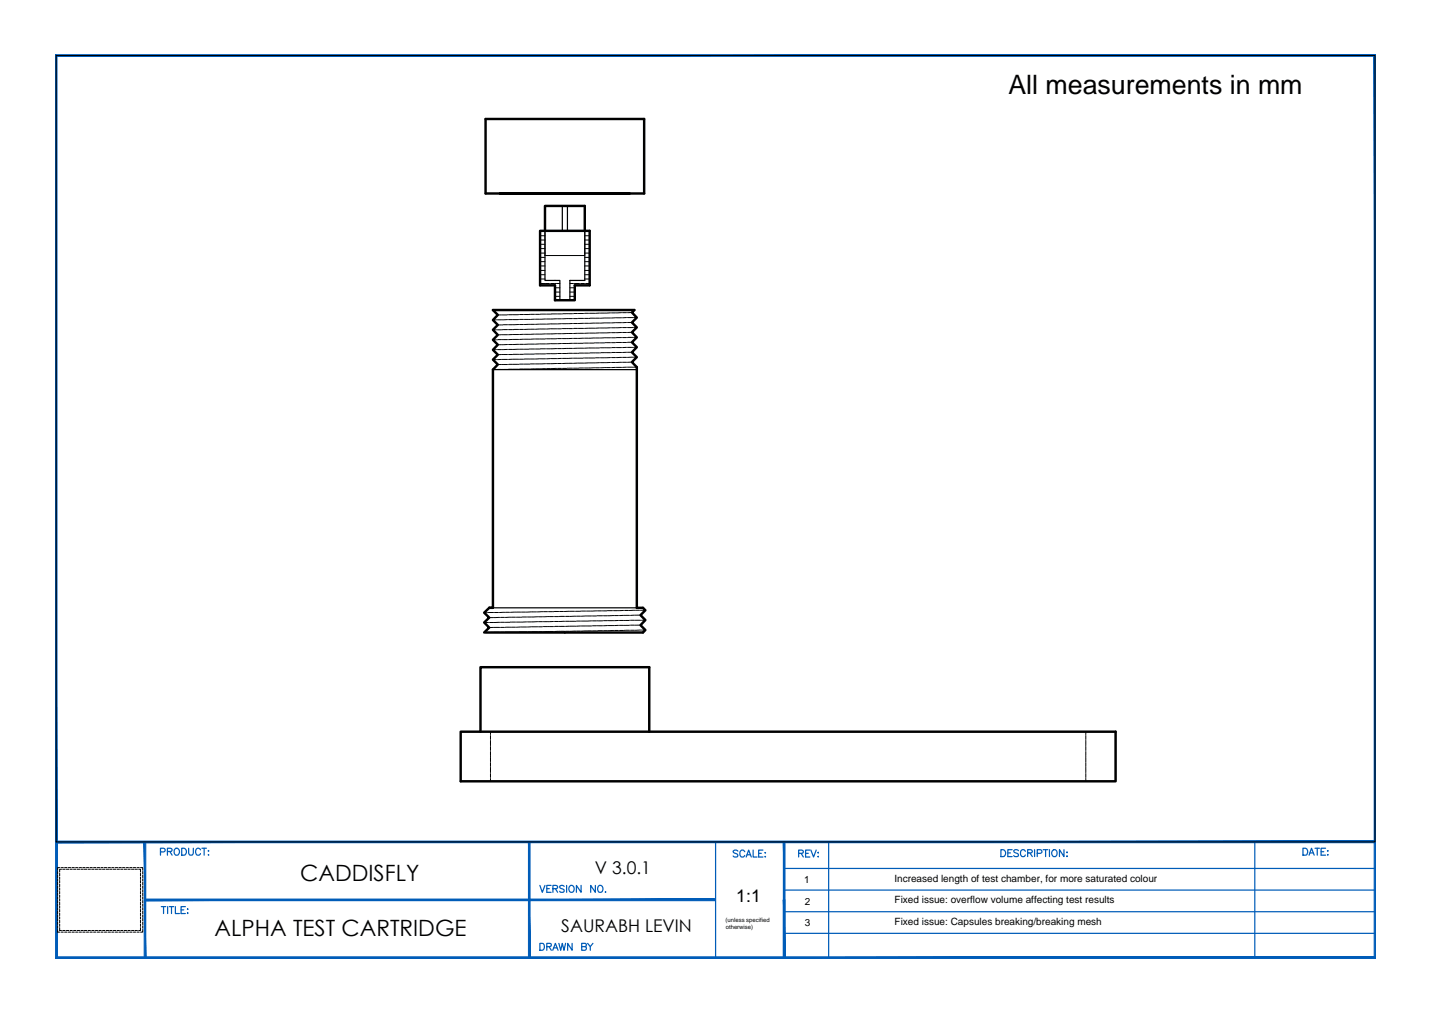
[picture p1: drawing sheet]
<svg xmlns="http://www.w3.org/2000/svg" width="297mm" height="210mm" viewBox="0 0 297 210" stroke-linecap="round" stroke-linejoin="round" font-family="sans-serif">
<!-- layer: axis lines -->
<g fill="none" stroke="#000" stroke-width=".21">
<path d="M112 58.8h.8M112 57.9h1M112 57h1M112 56.1h1M112 55.2h1M112 54.3h1M112 53.4h1M112 52.5h1M112 51.6h1M112 50.7h1M112 49.8h1M112 48.9h1"/>
<path d="M112 48h1M112.9 58.8h.1M113.1 58.8h.8M114 58.8h.1M114.3 58.8h.7M115.1 59.7h1M115.2 58.8h.1M115.4 58.8h.7M118.2 59.7h1M118.2 58.8h.7M119.1 58.8h.1M119.3 58.8h.8"/>
<path d="M120.2 58.8h.1M120.5 58.8h.7M121.3 58.8h.1M121.3 57.9h1M121.3 57h1M121.3 56.1h1M121.3 55.2h1M121.3 54.3h1M121.3 53.4h1M121.3 52.5h1M121.3 51.6h1M121.3 50.7h1"/>
<path d="M121.3 49.8h1M121.3 48.9h1M121.3 48h1M121.6 58.8h.7M102.2 74.6h.7M102.2 70.5h.7M102.2 68.4h.7M102.9 76.6l-.7 .1M102.9 72.5l-.7 .1M102.9 66.3l-.7 .1M103.1 76.6h.1M103.1 74.6h.1"/>
<path d="M103.1 72.5h.1M103.1 70.5h.1M103.1 68.4h.1M103.1 66.3h.1M103.3 75.6h.7M103.3 71.5h.7M103.3 67.4h.7M103.3 65.3h.7M103.3 76.6h.7M103.3 72.5h.7M103.3 70.4h.7M103.3 68.4h.7"/>
<path d="M103.3 66.3h.7M104 74.5l-.7 .1M104 73.5l-.7 .1M104 69.4l-.7 .1M104.2 76.6h.1M104.2 75.6h.1M104.2 74.5h.1M104.2 73.5h.1M104.2 72.5h.1M104.2 71.5h.1M104.2 70.4h.1M104.2 69.4h.1"/>
<path d="M104.2 67.4h.1M104.2 66.3h.1M104.2 65.3h.1M104.3 68.4h-.1M104.4 76.6h.8M104.4 75.6h.8M104.4 74.5h.8M104.4 73.5h.8M104.4 70.4h.8M104.4 69.4h.8M104.4 68.4h.8M104.4 67.4h.8"/>
<path d="M104.4 65.3h.8M105.2 72.5h-.8M105.2 71.5h-.8M105.2 66.3h-.8M105.3 75.6h.1M105.3 74.5h.1M105.3 73.5h.1M105.3 72.5h.1M105.3 71.5h.1M105.3 70.4h.1M105.3 69.4h.1M105.3 68.4h.1"/>
<path d="M105.3 67.4h.1M105.3 66.3h.1M105.3 65.3h.1M105.4 76.6h-.1M105.6 76.6h.7M105.6 75.6h.7M105.6 73.5h.7M105.6 72.5h.7M105.6 71.5h.7M105.6 68.4h.7M105.6 67.4h.7M105.6 66.3h.7"/>
<path d="M105.6 65.3h.7M106.3 74.5h-.7M106.3 70.4h-.7M106.3 69.4h-.7M106.4 76.6h.2M106.4 75.6h.2M106.4 74.5h.2M106.4 73.5h.2M106.4 72.5h.2M106.4 71.5h.2M106.4 70.4h.2M106.4 69.4h.2"/>
<path d="M106.4 68.4h.2M106.4 67.4h.2M106.4 66.3h.2M106.4 65.3h.2M106.7 76.6h.7M106.7 75.6h.7M106.7 74.5h.7M106.7 73.5h.7M106.7 70.4h.7M106.7 69.4h.7M106.7 68.3h.7M106.7 66.3h.7"/>
<path d="M106.7 65.3h.7M107.4 72.4l-.7 .1M107.4 71.4l-.7 .1M107.4 67.3l-.7 .1M107.5 76.6h.2M107.5 75.6h.2M107.5 74.5h.2M107.5 73.5h.2M107.5 72.4h.2M107.5 71.4h.2M107.5 70.4h.2M107.5 69.4h.2"/>
<path d="M107.5 68.3h.2M107.5 67.3h.2M107.7 66.3h-.2M107.7 65.2l-.2 .1M107.8 76.5h.8M107.8 75.5h.8M107.8 74.5h.8M107.8 73.5h.8M107.8 72.4h.8M107.8 71.4h.8M107.8 68.3h.8M107.8 67.3h.8"/>
<path d="M107.8 66.3h.8M107.8 65.2h.8M108.6 70.4h-.8M108.6 69.3l-.8 .1M108.7 76.5h.1M108.7 75.5h.1M108.7 73.4h.1M108.7 72.4h.1M108.7 71.4h.1M108.7 70.4h.1M108.7 69.3h.1M108.7 68.3h.1"/>
<path d="M108.7 67.3h.1M108.7 66.3h.1M108.7 65.2h.1M108.8 74.5h-.1M108.9 76.5h.8M108.9 75.5h.8M108.9 74.5h.8M108.9 73.4h.8M108.9 72.4h.8M108.9 70.4h.8M108.9 69.3h.8M108.9 66.3h.8"/>
<path d="M108.9 65.2h.8M109.7 71.4h-.8M109.7 68.3h-.8M109.7 67.3h-.8M109.8 76.5h.1M109.8 75.5h.1M109.8 74.5h.1M109.8 73.4h.1M109.8 72.4h.1M109.8 71.4h.1M109.8 70.4h.1M109.8 69.3h.1"/>
<path d="M109.8 68.3h.1M109.8 67.3h.1M109.8 66.3h.1M109.9 65.2h-.1M110 75.5h.8M110 74.5h.8M110 73.4h.8M110 72.4h.8M110 71.4h.8M110 68.3h.8M110 67.3h.8M110 65.2h.8"/>
<path d="M110.8 76.5h-.8M110.8 70.3l-.8 .1M110.8 69.3h-.8M110.8 66.2l-.8 .1M110.9 76.5h.2M110.9 75.5h.2M110.9 74.5h.2M110.9 73.4h.2M110.9 72.4h.2M110.9 71.4h.2M110.9 70.3h.2M110.9 69.3h.2"/>
<path d="M110.9 68.3h.2M110.9 67.3h.2M110.9 66.2h.2M110.9 65.2h.2M111.2 76.5h.7M111.2 75.5h.7M111.2 73.4h.7M111.2 72.4h.7M111.2 70.3h.7M111.2 69.3h.7M111.2 66.2h.7M111.2 65.2h.7"/>
<path d="M111.9 74.4l-.7 .1M111.9 71.3l-.7 .1M111.9 68.2l-.7 .1M111.9 67.2l-.7 .1M112 76.5h.2M112 75.5h.2M112 74.4h.2M112 73.4h.2M112 71.3h.2M112 70.3h.2M112 69.3h.2M112 68.2h.2"/>
<path d="M112 67.2h.2M112 66.2h.2M112.2 72.3l-.2 .1M112.2 65.2h-.2M112.3 74.4h.7M112.3 73.4h.7M112.3 72.3h.7M112.3 71.3h.7M112.3 70.3h.7M112.3 68.2h.7M112.3 67.2h.7M112.3 65.2h.7"/>
<path d="M113 76.5h-.7M113 75.4l-.7 .1M113 69.3h-.7M113 66.2h-.7M113.2 76.5h.1M113.2 75.4h.1M113.2 74.4h.1M113.2 72.3h.1M113.2 71.3h.1M113.2 70.3h.1M113.2 69.3h.1M113.2 68.2h.1"/>
<path d="M113.2 67.2h.1M113.2 66.2h.1M113.2 65.2h.1M113.3 73.4h-.1M113.4 76.5h.8M113.4 75.4h.8M113.4 73.4h.8M113.4 72.3h.8M113.4 70.3h.8M113.4 69.3h.8M113.4 66.2h.8M113.4 65.2h.8"/>
<path d="M114.2 74.4h-.8M114.2 71.3h-.8M114.2 68.2h-.8M114.2 67.2h-.8M114.3 76.5h.1M114.3 75.4h.1M114.3 74.4h.1M114.3 73.4h.1M114.3 72.3h.1M114.3 71.3h.1M114.3 70.3h.1M114.3 69.3h.1"/>
<path d="M114.3 68.2h.1M114.3 67.2h.1M114.3 66.2h.1M114.4 65.1l-.1 .1M114.5 74.4h.8M114.5 73.4h.8M114.5 71.3h.8M114.5 70.3h.8M114.5 68.2h.8M114.5 67.2h.8M114.5 65.1h.8M115.1 61.5h1"/>
<path d="M115.1 60.6h1M115.3 76.4l-.8 .1M115.3 75.4h-.8M115.3 72.3h-.8M115.3 69.2l-.8 .1M115.3 66.1l-.8 .1M115.4 76.4h.1M115.4 75.4h.1M115.4 74.4h.1M115.4 72.3h.1M115.4 71.3h.1M115.4 69.2h.1"/>
<path d="M115.4 68.2h.1M115.4 67.2h.1M115.4 66.1h.1M115.4 65.1h.1M115.5 73.3l-.1 .1M115.5 70.2l-.1 .1M115.7 76.4h.7M115.7 75.4h.7M115.7 73.3h.7M115.7 72.3h.7M115.7 70.2h.7M115.7 69.2h.7"/>
<path d="M115.7 68.2h.7M115.7 66.1h.7M115.7 65.1h.7M116.4 74.3l-.7 .1M116.4 71.2l-.7 .1M116.4 67.1l-.7 .1M116.6 76.4h.1M116.6 75.4h.1M116.6 74.3h.1M116.6 73.3h.1M116.6 72.3h.1M116.6 71.2h.1"/>
<path d="M116.6 70.2h.1M116.6 69.2h.1M116.6 68.2h.1M116.6 67.1h.1M116.6 66.1h.1M116.6 65.1h.1M116.8 76.4h.7M116.8 74.3h.7M116.8 73.3h.7M116.8 71.2h.7M116.8 70.2h.7M116.8 68.2h.7"/>
<path d="M116.8 67.1h.7M116.8 65.1h.7M117.5 75.4h-.7M117.5 72.3h-.7M117.5 69.2h-.7M117.5 66.1h-.7M117.7 76.4h.1M117.7 75.4h.1M117.7 74.3h.1M117.7 72.3h.1M117.7 71.2h.1M117.7 70.2h.1"/>
<path d="M117.7 69.2h.1M117.7 68.2h.1M117.7 67.1h.1M117.7 66.1h.1M117.7 65.1h.1M117.8 73.3h-.1M117.9 76.4h.8M117.9 75.4h.8M117.9 73.3h.8M117.9 72.3h.8M117.9 69.2h.8M117.9 68.2h.8"/>
<path d="M117.9 66.1h.8M117.9 65.1h.8M118.2 61.5h1M118.2 60.6h1M118.7 74.3h-.8M118.7 71.2h-.8M118.7 70.2h-.8M118.7 67.1h-.8M118.8 76.4h.1M118.8 75.4h.1M118.8 74.3h.1M118.8 73.3h.1"/>
<path d="M118.8 72.3h.1M118.8 71.2h.1M118.8 70.2h.1M118.8 69.2h.1M118.8 68.2h.1M118.8 67.1h.1M118.8 66.1h.1M118.8 65.1h.1M119.1 76.4h.7M119.1 74.3h.7M119.1 73.3h.7M119.1 71.2h.7"/>
<path d="M119.1 70.2h.7M119.1 68.1h.7M119.1 67.1h.7M119.1 66.1h.7M119.1 65h.7M119.8 75.3l-.7 .1M119.8 72.2l-.7 .1M119.8 69.1l-.7 .1M119.9 76.4h.1M119.9 75.3h.1M119.9 74.3h.1M119.9 73.3h.1"/>
<path d="M119.9 72.2h.1M119.9 71.2h.1M119.9 70.2h.1M119.9 69.1h.1M119.9 68.1h.1M119.9 67.1h.1M119.9 66h.1M119.9 65h.1M120.2 76.3h.7M120.2 75.3h.7M120.2 74.3h.7M120.2 73.2h.7"/>
<path d="M120.2 72.2h.7M120.2 71.2h.7M120.2 69.1h.7M120.2 68.1h.7M120.2 66h.7M120.2 65h.7M120.9 70.1l-.7 .1M120.9 67.1h-.7M121 76.3h.2M121 75.3h.2M121 74.3h.2M121 73.2h.2"/>
<path d="M121 72.2h.2M121 71.2h.2M121 70.1h.2M121 69.1h.2M121 68.1h.2M121 67.1h.2M121 66h.2M121 65h.2M121.3 76.3h.8M121.3 74.3h.8M121.3 73.2h.8M121.3 71.2h.8"/>
<path d="M121.3 70.1h.8M121.3 67.1h.8M121.3 66h.8M121.3 65h.8M122.1 75.3h-.8M122.1 72.2h-.8M122.1 69.1h-.8M122.1 68.1h-.8M122.2 76.3h.1M122.2 75.3h.1M122.2 74.3h.1M122.2 73.2h.1"/>
<path d="M122.2 72.2h.1M122.2 71.2h.1M122.2 70.1h.1M122.2 69.1h.1M122.2 68.1h.1M122.2 67.1h.1M122.2 66h.1M122.2 65h.1M122.4 75.3h.8M122.4 74.3h.8M122.4 73.2h.8M122.4 72.2h.8"/>
<path d="M122.4 71.2h.8M122.4 69.1h.8M122.4 68.1h.8M122.4 66h.8M122.4 65h.8M123.2 76.3h-.8M123.2 70.1h-.8M123.2 67l-.8 .1M123.3 76.3h.1M123.3 75.3h.1M123.3 74.3h.1M123.3 73.2h.1"/>
<path d="M123.3 72.2h.1M123.3 71.1h.1M123.3 70.1h.1M123.3 69.1h.1M123.3 68.1h.1M123.3 67h.1M123.3 66h.1M123.3 65h.1M123.5 76.3h.8M123.5 74.2h.8M123.5 73.2h.8M123.5 72.2h.8"/>
<path d="M123.5 71.1h.8M123.5 70.1h.8M123.5 67h.8M123.5 66h.8M124.3 75.2l-.8 .1M124.3 69l-.8 .1M124.3 68l-.8 .1M124.3 64.9l-.8 .1M124.4 76.3h.2M124.4 75.2h.2M124.4 74.2h.2M124.4 73.2h.2"/>
<path d="M124.4 72.1h.2M124.4 71.1h.2M124.4 70.1h.2M124.4 69h.2M124.4 68h.2M124.4 67h.2M124.4 66h.2M124.4 64.9h.2M124.7 75.2h.7M124.7 74.2h.7M124.7 73.2h.7M124.7 72.1h.7"/>
<path d="M124.7 71.1h.7M124.7 69h.7M124.7 68h.7M124.7 64.9h.7M125.4 76.2l-.7 .1M125.4 70.1h-.7M125.4 67h-.7M125.4 66h-.7M125.5 76.2h.2M125.5 75.2h.2M125.5 74.2h.2M125.5 73.2h.2"/>
<path d="M125.5 72.1h.2M125.5 71.1h.2M125.5 70.1h.2M125.5 69h.2M125.5 68h.2M125.5 67h.2M125.5 66h.2M125.5 64.9h.2M125.8 76.2h.7M125.8 73.2h.7M125.8 72.1h.7M125.8 71.1h.7"/>
<path d="M125.8 70.1h.7M125.8 67h.7M125.8 66h.7M126.5 75.2h-.7M126.5 74.2h-.7M126.5 69h-.7M126.5 68h-.7M126.5 64.9h-.7M126.7 76.2h.1M126.7 75.2h.1M126.7 74.2h.1M126.7 73.2h.1"/>
<path d="M126.7 72.1h.1M126.7 71.1h.1M126.7 70.1h.1M126.7 69h.1M126.7 68h.1M126.7 67h.1M126.7 66h.1M126.7 64.9h.1M126.9 75.2h.7M126.9 74.2h.7M126.9 73.1h.7M126.9 72.1h.7"/>
<path d="M126.9 71.1h.7M126.9 70.1h.7M126.9 69h.7M126.9 68h.7M126.9 64.9h.7M127.6 76.2h-.7M127.6 66.9l-.7 .1M127.6 65.9l-.7 .1M127.8 76.2h.1M127.8 75.2h.1M127.8 74.2h.1M127.8 73.1h.1"/>
<path d="M127.8 72.1h.1M127.8 71h.1M127.8 69h.1M127.8 68h.1M127.8 66.9h.1M127.8 65.9h.1M127.8 64.9h.1M127.9 70l-.1 .1M128 76.2h.8M128 73.1h.8M128 72.1h.8M128 71h.8"/>
<path d="M128 70h.8M128 66.9h.8M128 65.9h.8M128.8 75.1l-.8 .1M128.8 74.1l-.8 .1M128.8 69h-.8M128.8 67.9l-.8 .1M128.8 64.9h-.8M128.9 76.2h.1M128.9 75.1h.1M128.9 74.1h.1M128.9 73.1h.1"/>
<path d="M128.9 72.1h.1M128.9 71h.1M128.9 70h.1M128.9 69h.1M128.9 67.9h.1M128.9 66.9h.1M128.9 65.9h.1M128.9 64.9h.1M129.2 75.1h.7M129.2 74.1h.7M129.2 71h.7M129.2 70h.7"/>
<path d="M129.2 69h.7M129.2 67.9h.7M129.2 64.9h.7M129.9 76.2h-.7M129.9 73.1h-.7M129.9 72.1h-.7M129.9 66.9h-.7M129.9 65.9h-.7M130.1 76.2h.1M130.1 75.1h.1M130.1 74.1h.1M130.1 73.1h.1"/>
<path d="M130.1 72.1h.1M130.1 70h.1M130.1 69h.1M130.1 67.9h.1M130.1 66.9h.1M130.1 65.9h.1M130.1 64.9h.1M130.1 71h.1M130.3 76.2h.7M130.3 73.1h.8M130.3 72.1h.7M130.3 71h.8"/>
<path d="M130.3 70h.7M130.3 67.9h.7M130.3 66.9h.8M130.3 65.9h.7M131 74.1h-.7M131.1 75.1h-.8M131.1 68.9l-.8 .1M131.1 64.8l-.8 .1M131.2 76.2h.1M131.2 74.1h.1M131.2 72.1h.1M131.2 70h.1"/>
<path d="M131.2 65.9h.1M131.3 67.9h-.1M131.4 76.2h.7M131.4 74.1h.7M131.4 70h.7M131.4 67.9h.7M131.4 65.9h.7M132.1 72l-.7 .1M100.4 131.2h.8M100.4 129.1h.8M100.5 127.1h.6M100.7 138.4h.5"/>
<path d="M101.2 127h.2M101.4 131.2h.1M101.4 129.1h.1M101.4 138.4h.1M101.5 128.1h.9M101.5 127h.7M101.6 129.1h.8M101.6 138.4h.8M102.4 131.1l-.8 .1M102.4 130.1l-.9 .1M102.4 127h.1M102.5 131.1h.1"/>
<path d="M102.5 130.1h.1M102.5 129.1h.1M102.5 128.1h.1M102.5 138.4h.1M102.6 127h.7M102.7 131.1h.8M102.7 130.1h.8M102.7 138.4h.8M103.5 129.1h-.8M103.5 128.1h-.8M103.5 127h.1M103.6 131.1h.1"/>
<path d="M103.6 130.1h.1M103.6 129.1h.1M103.6 128.1h.1M103.6 138.4h.1M103.9 131.1h.7M103.9 130.1h.7M103.9 129.1h.7M103.9 128.1h.7M103.9 138.4h.7M104.5 127h-.8M104.6 127h.1M104.7 129.1h.2"/>
<path d="M104.7 128.1h.2M104.7 138.4h.2M104.9 131.1h-.2M104.9 130.1h-.2M104.9 127h.7M105 131.1h.7M105 130.1h.7M105 129.1h.7M105 138.4h.7M105.7 128l-.7 .1M105.7 127h.1M105.8 131.1h.2"/>
<path d="M105.8 130.1h.2M105.8 129h.2M105.8 128h.2M105.8 138.4h.2M106.1 131.1h.8M106.1 130.1h.8M106.1 129h.8M106.1 128h.8M106.1 138.4h.8M106.7 127h-.7M106.9 127h.1M107 131.1h.1"/>
<path d="M107 130.1h.1M107 129h.1M107 128h.1M107 138.4h.1M107.1 127h.7M107.2 129h.8M107.2 128h.8M107.2 138.4h.8M108 131.1h-.8M108 130l-.8 .1M108 127h.1M108.1 131.1h.1"/>
<path d="M108.1 130h.1M108.1 129h.1M108.1 128h.1M108.1 138.4h.1M108.2 127h.8M108.3 131.1h.8M108.3 130h.8M108.3 128h.8M108.3 138.4h.8M109.1 129h-.8M109.1 127h.1M109.2 131.1h.2"/>
<path d="M109.2 130h.2M109.2 129h.2M109.2 128h.2M109.2 138.4h.2M109.5 131.1h.8M109.5 129h.8M109.5 128h.8M109.5 138.4h.8M110.1 126.9l-.7 .1M110.3 130h-.8M110.3 126.9h.1M110.4 131h.1"/>
<path d="M110.4 130h.1M110.4 129h.1M110.4 128h.1M110.4 138.4h.1M110.5 126.9h.7M110.6 131h.8M110.6 130h.8M110.6 138.4h.8M111.4 128.9l-.8 .1M111.4 127.9l-.8 .1M111.4 126.9h.1M111.5 131h.1"/>
<path d="M111.5 130h.1M111.5 128.9h.1M111.5 127.9h.1M111.5 138.4h.1M111.7 131h.8M111.7 130h.8M111.7 128.9h.8M111.7 127.9h.8M111.7 138.4h.8M112.4 126.9h-.8M112.5 126.9h.1M112.6 131h.1"/>
<path d="M112.6 130h.1M112.6 128.9h.1M112.6 127.9h.1M112.6 138.4h.1M112.7 126.9h.8M112.9 130h.7M112.9 128.9h.7M112.9 138.4h.7M113.6 131h-.7M113.6 127.9h-.7M113.6 126.9h.1M113.7 131h.1"/>
<path d="M113.7 130h.1M113.7 128.9h.1M113.7 127.9h.1M113.7 138.4h.1M113.8 126.9h.8M114 131h.7M114 130h.7M114 127.9h.7M114 138.4h.7M114.7 128.9h-.7M114.7 126.9h.2M114.9 131h.1"/>
<path d="M114.9 130h.1M114.9 128.9h.1M114.9 127.9h.1M114.9 138.4h.1M115 126.8h.7M115.1 129.9h.7M115.1 128.9h.7M115.1 127.9h.7M115.1 138.4h.7M115.8 130.9l-.7 .1M115.8 126.8h.2M116 130.9h.1"/>
<path d="M116 129.9h.1M116 128.9h.1M116 138.4h.1M116.1 127.8l-.1 .1M116.1 126.8h.8M116.2 130.9h.8M116.2 129.9h.8M116.2 127.8h.8M116.2 138.4h.8M117 128.9h-.8M117 126.8h.1M117.1 130.9h.1"/>
<path d="M117.1 129.9h.1M117.1 128.9h.1M117.1 127.8h.1M117.1 138.4h.1M117.4 130.9h.7M117.4 128.9h.7M117.4 127.8h.7M117.4 138.4h.7M118 126.8h-.8M118.1 129.9h-.7M118.1 126.8h.2M118.3 130.9h.1"/>
<path d="M118.3 129.9h.1M118.3 128.9h.1M118.3 127.8h.1M118.3 138.4h.1M118.3 126.8h.8M118.5 129.9h.7M118.5 128.9h.7M118.5 138.4h.7M119.2 130.9h-.7M119.2 127.8h-.7M119.2 126.8h.2M119.4 130.9h.1"/>
<path d="M119.4 129.9h.1M119.4 128.9h.1M119.4 127.8h.1M119.4 138.4h.1M119.5 126.8h.7M119.6 130.9h.8M119.6 128.8h.8M119.6 127.8h.8M119.6 138.4h.8M120.4 129.8l-.8 .1M120.5 130.9h.1M120.5 129.8h.1"/>
<path d="M120.5 128.8h.1M120.5 127.8h.1M120.5 126.7l-.1 .1M120.5 138.4h.1M120.6 126.7h.7M120.7 129.8h.8M120.7 128.8h.8M120.7 138.4h.8M121.5 130.9h-.8M121.5 127.8h-.8M121.5 126.7h.1M121.6 130.9h.1"/>
<path d="M121.6 129.8h.1M121.6 128.8h.1M121.6 127.8h.1M121.6 138.4h.1M121.7 126.7h.8M121.8 130.9h.8M121.8 129.8h.8M121.8 127.8h.8M121.8 138.4h.8M122.6 128.8h-.8M122.6 126.7h.1M122.7 130.9h.2"/>
<path d="M122.7 128.8h.2M122.7 127.8h.2M122.7 138.4h.2M122.9 129.8h-.2M123 130.9h.7M123 129.8h.7M123 128.8h.7M123 127.8h.7M123 138.4h.7M123.6 126.7h-.7M123.7 126.7h.1M123.8 130.9h.2"/>
<path d="M123.8 129.8h.2M123.8 128.8h.2M123.8 127.7h.2M123.8 138.4h.2M124 126.7h.7M124.1 130.8h.8M124.1 129.8h.8M124.1 128.8h.8M124.1 127.7h.8M124.1 138.4h.8M124.9 126.7h.1M125 130.8h.1"/>
<path d="M125 129.8h.1M125 127.7h.1M125 138.4h.1M125.1 128.7l-.1 .1M125.1 126.7h.8M125.2 130.8h.8M125.2 128.7h.8M125.2 127.7h.8M125.2 138.4h.8M126 129.8h-.8M126 126.7h.1M126.1 130.8h.2"/>
<path d="M126.1 129.8h.2M126.1 128.7h.2M126.1 127.7h.2M126.1 138.4h.2M126.2 126.7h.8M126.3 129.8h.8M126.3 128.7h.8M126.3 138.4h.8M127.1 130.8h-.8M127.1 127.7h-.8M127.1 126.7h.1M127.2 130.8h.2"/>
<path d="M127.2 129.8h.2M127.2 128.7h.2M127.2 127.7h.2M127.2 138.4h.2M127.4 126.7h.7M127.5 130.8h.7M127.5 127.7h.7M127.5 138.4h.7M128.2 129.7l-.7 .1M128.2 128.7h-.7M128.2 126.7h.2M128.4 130.8h.1"/>
<path d="M128.4 129.7h.1M128.4 128.7h.1M128.4 127.7h.1M128.4 138.4h.1M128.6 130.8h.7M128.6 129.7h.7M128.6 128.7h.7M128.6 138.4h.7M129.2 126.6l-.7 .1M129.3 127.6l-.7 .1M129.3 126.6h.2M129.5 129.7h.1"/>
<path d="M129.5 128.7h.1M129.5 127.6h.1M129.5 138.4h.1M129.6 130.7l-.1 .1M129.6 126.6h.8M129.7 130.7h.8M129.7 129.7h.8M129.7 128.7h.8M129.7 127.6h.8M129.7 138.4h.8M130.5 126.6h.1M130.6 130.7h.1"/>
<path d="M130.6 129.7h.1M130.6 128.7h.1M130.6 127.6h.1M130.6 138.4h.1M130.9 130.7h.7M130.9 129.7h.7M130.9 128.7h.7M130.9 138.4h.7M131.5 126.6h-.8M131.6 127.6h-.7M131.6 126.6h.1M131.7 130.7h.1"/>
<path d="M131.7 129.7h.1M131.7 128.7h.1M131.7 127.6h.1M131.7 138.4h.1M131.8 126.6h.8M132 129.7h.9M132 128.7h.7M132 127.6h.9M132 138.4h.7M132.7 130.7h-.7M132.7 126.6h.2M132.9 130.7h.1"/>
<path d="M132.9 128.7h.1M132.9 138.4h.1M133 126.6h.6M133.1 130.7h.8M133.1 138.4h.5M133.9 128.6l-.8 .1M101.7 151.8v.4M101.7 152.4v.1M101.7 152.6v.7M101.7 153.5v.1M101.7 153.7v.8M101.7 154.6v.1"/>
<path d="M101.7 154.9v.7M101.7 155.7v.1M101.7 156v.7M101.7 156.8v.2M101.7 157.1v.8M101.7 157.9v.2M101.7 158.2v.8M101.7 159.1v.1M101.7 159.3v.8M225.2 151.8v.4M225.2 152.4v.1M225.2 152.6v.7"/>
<path d="M225.2 153.5v.1M225.2 153.7v.8M225.2 154.6v.1M225.2 154.9v.7M225.2 155.7v.1M225.2 156v.7M225.2 156.8v.2M225.2 157.1v.8M225.2 157.9v.2M225.2 158.2v.8M225.2 159.1v.1M225.2 159.3v.8"/>
<path d="M101.7 160.2v.2M101.7 160.5v.7M101.7 161.3v.2M101.7 161.6v.5M225.2 160.2v.2M225.2 160.5v.7M225.2 161.3v.2M225.2 161.6v.5"/>
</g>
<!-- layer: outlines -->
<path d="M100.7 24.7h32.9v15.4h-32.9zM112 47.9h10.3v11.3h-3.1v3.1h-4.1v-3.1h-3.1zM113 47.9v-5.2h8.3v5.2M101.5 126.1h.7v-49.4l1.1-1.1-1.1-1 1.1-1-1.1-1 1.1-1.1-1.1-1 1.1-1-1.1-1.1 1.1-1-1.1-1 1.1-1.1-1.1-1h29.4l-.5 .5 1 1.1-1 1 1 1-1 1 1 1.1-1 1 1 1-1 1.1 1 1-1 1 1 1.1v49.9h1.3l.5 .5-1 1 1 1-1 1.1 1 1-.5 .5h-32.7M101.5 126.1l-1.1 1 1.1 1-1.1 1 1.1 1.1-1.1 1M101.5 126.1h.7M95.6 151.8h135.8v10.3h-135.8zM99.7 151.8v-13.4h35v13.4" fill="none" stroke="#000" stroke-width=".51"/>
<!-- layer: 0 -->
<path d="M116.6 42.7v5.2h-3.6v10.3h3.1v4.1M117.7 42.7v5.2h3.6v10.3h-3.1v4.1M102.2 76.7h29.9M102.2 126.1h29.9M117.2 131.2h.1" fill="none" stroke="#000" stroke-width=".25"/>
<!-- layer: section lines -->
<path d="M113 47.9v5.1h8.3v-5.1" fill="none" stroke="#000" stroke-width=".21"/>
<!-- layer: YS-TITLEBLOCK-BORDERS -->
<path d="M148.4 174.6v24M171.9 174.6v24M260.3 174.6v24M30.1 186.6h118.1M162.7 184.6h122.5M162.7 189.1h122.5M162.7 193.6h122.5M162.7 180.1h122.5" fill="none" stroke="#005cb8" stroke-width=".25"/>
<g fill="#005cb8" stroke="#005cb8" stroke-width=".21">
<path d="M11.7 174.5v.3l273.5-.3zM11.7 174.8l273.5-.3v.3z"/>
<path d="M30.1 186.5v.3l118.1-.3zM30.1 186.8l118.1-.3v.3z"/>
<path d="M162.5 174.6v24h.3zM162.5 174.6h.3v24z"/>
<path d="M285.4 11.3l-.4 .4 .4 187.1zM285 11.7l.4 187.1-.4-.3zM11.5 198.8h273.9l-.4-.3zM11.8 198.5h273.2l-273.5 .3zM11.5 11.3v187.5l.3-.3zM11.5 11.3l.3 .4v186.8zM11.5 11.3l.3 .4 273.6-.4zM11.8 11.7l273.6-.4-.4 .4z"/>
<path d="M162.5 186.6l.3 12v-12zM162.5 186.6l.3 12h-.3z"/>
<path d="M109.6 174.6v24h.4zM109.6 174.6h.4v24z"/>
<path d="M29.9 174.6v24h.3zM29.9 174.6h.3v24z"/>
</g>
<!-- layer: YS-TITLEBLOCK-TEXT-NONEDITABLE -->
<g fill="none" stroke="#005cb8" stroke-width=".25">
<path d="M33.3 176.7l.8-.1 .2-.2-.1-.3-.9-.2v1.5M34.7 176.6h.9l.1-.2-.1-.3-.9-.2v1.5M35.2 176.6l.5 .8M36.4 176a.68 .68 0 0 1 .9 .7 .68 .68 0 0 1-.9 .6l-.3-.5 .1-.5zM37.7 175.9h.5a.75 .75 0 0 1 .5 .8 .75 .75 0 0 1-.5 .7h-.5zM39.1 175.9v1.1a.49 .49 0 0 0 .5 .4 .49 .49 0 0 0 .5-.4v-1.1M41.6 176.3a.52 .52 0 0 0-.6-.4 .52 .52 0 0 0-.4 .6v.3a.52 .52 0 0 0 .4 .6 .52 .52 0 0 0 .6-.4M41.9 175.9h.9M42.3 175.9v1.5M43.2 176.4v.2zM43.2 177.2v.2zM153 176.5a.55 .55 0 0 0-.5-.2 .55 .55 0 0 0-.4 .4l.9 .7-.1 .3-.2 .1-.5-.1-.1-.2"/>
<path d="M154.5 176.7a.52 .52 0 0 0-.6-.4 .52 .52 0 0 0-.4 .6v.3a.52 .52 0 0 0 .4 .6 .52 .52 0 0 0 .6-.4M154.8 177.8l.5-1.5 .5 1.5M155 177.3h.7M156.2 176.3v1.5h.8M157.4 177h.5M158.3 176.3h-.9v1.5h.9M158.7 176.9h.1zM158.7 177.6v.2zM165.7 177h.8l.1-.4-.3-.3h-.6v1.5M166.2 177l.4 .8M167.1 177h.6M168 176.3h-.9v1.5h.9"/>
<path d="M168.2 176.3l.6 1.5 .5-1.5M169.6 176.9h.2zM169.6 177.7h.2zM207.6 176.2h.5a.75 .75 0 0 1 .5 .8 .75 .75 0 0 1-.5 .7h-.5zM209.1 176.9h.5M209.9 176.2h-.8v1.5h.8M211.3 176.4a.55 .55 0 0 0-.6-.2 .55 .55 0 0 0-.4 .4l1 .7-.2 .3-.2 .1-.5-.1-.1-.1M212.7 176.6a.52 .52 0 0 0-.6-.4 .52 .52 0 0 0-.4 .6v.3a.52 .52 0 0 0 .4 .6 .52 .52 0 0 0 .6-.4M213.2 176.9h.8l.1-.4-.3-.3h-.6v1.5M213.6 176.9l.5 .8M214.6 176.2v1.5M215.2 177l.8-.1 .1-.2-.1-.4-.8-.1v1.5"/>
<path d="M216.4 176.2h1M216.9 176.2v1.5M217.7 176.2v1.5M218.3 176.4l.2-.1a.71 .71 0 0 1 .8 .5 .71 .71 0 0 1-.4 .9 .73 .73 0 0 1-.7-.5 .73 .73 0 0 1 .1-.8zM220.7 176.2v1.5l-.9-1.5v1.5M221.2 176.8h.2zM221.2 177.6h.2zM270.3 175.9h.5a.78 .78 0 0 1 .5 .8 .78 .78 0 0 1-.5 .7h-.5zM271.5 177.4l.5-1.5 .6 1.5M271.7 176.9h.7M272.8 175.9h.9M273.2 175.9v1.5"/>
<path d="M274 176.7h.6M275 175.9h-1v1.5h1M275.4 176.5h.1zM275.4 177.3h.1zM33.5 188h.9M33.9 188v1.5M34.8 188v1.5M35.1 188h.9M35.6 188v1.5M36.4 188v1.5h.8M37.6 188.7h.5M38.5 188h-.9v1.5h.9"/>
<path d="M38.9 188.5v.1zM38.9 189.3v.2zM112 183.6l.5 1.5 .5-1.5M112 195.7h.5a.78 .78 0 0 1 .4 .7 .78 .78 0 0 1-.4 .7h-.5zM113.4 196.3l.9-.1v-.4l-.9-.1v1.4M113.4 184.3h.5M113.9 196.3l.5 .8M114.3 183.6h-.9v1.5h.9M114.7 197.1l.5-1.4 .6 1.4M114.7 184.3h.8l.2-.4-.4-.3h-.6v1.5M114.9 196.6h.6M115.2 184.3l.5 .8"/>
<path d="M115.9 195.7l.4 1.4 .3-1.4 .4 1.4 .3-1.4M117 183.9a.47 .47 0 0 0-.5-.3 .47 .47 0 0 0-.4 .5l.9 .4v.4l-.3 .2-.5-.1-.1-.1M117.5 183.6v1.5M118.1 183.9a.66 .66 0 0 1 1 0 .66 .66 0 0 1-.1 1l-.2 .1a.7 .7 0 0 1-.8-.3 .7 .7 0 0 1 .1-.8zM118.7 195.7v1.4l-1-1.4v1.4M120.5 183.6v1.5l-.9-1.5v1.5M120.7 196.3h.8l.1-.4-.1-.2h-.8v1.4l.8-.1 .1-.4-.3-.3M121.9 195.7l.5 .6v.8M123 195.7l-.6 .6M123.5 183.6v1.5l-1-1.5v1.5M124.1 183.9a.66 .66 0 0 1 .9 0 .66 .66 0 0 1-.1 1l-.1 .1a.7 .7 0 0 1-.8-.3 .7 .7 0 0 1 .1-.8zM125.6 185v.1z"/>
</g>
<!-- layer: hidden lines -->
<g fill="none" stroke="#000" stroke-width=".21">
<path d="M12.4 180h-.4v.5M12.7 180h.4M13.4 180h.5M14.2 180h.5M14.9 180h.5M15.7 180h.4M16.4 180h.5M17.2 180h.5M17.9 180h.5M18.6 180h.5M19.4 180h.5M20.2 180h.5"/>
<path d="M20.9 180h.5M21.6 180h.6M22.4 180h.5M23.2 180h.4M23.9 180h.5M24.7 180h.5M25.4 180h.5M26.2 180h.4M26.9 180h.5M27.7 180h.5M28.4 180h.5M29.1 180h.5v.5"/>
<path d="M12 180.8v.5M12 181.5v.5M12 182.3v.5M12 183v.5M12 183.8v.5M12 184.5v.5M12 185.3v.5M12 186v.5M12 186.8v.5M12 187.5v.5M12 188.3v.5M12 189v.5"/>
<path d="M12 189.8v.5M12 190.5v.5M12 191.3v.5M12 192v.5M12 192.8v.5h.4M12.4 181.1v.6M12.4 181.9v.5M12.4 182.6v.5M12.4 183.4v.5M12.4 184.2v.5M12.4 184.9v.5M12.4 185.6v.5"/>
<path d="M12.4 186.4v.5M12.4 187.2v.5M12.4 187.9v.5M12.4 188.6v.5M12.4 189.4v.5M12.4 190.2v.4M12.4 190.9v.5M12.4 191.6v.6M12.4 192.4v.6h.4M12.7 193.3h.4M12.8 180.3h-.4v.6M13 180.3h.5"/>
<path d="M13 193h.5M13.4 193.3h.5M13.8 180.3h.5M13.8 193h.5M14.2 193.3h.5M14.5 180.3h.5M14.5 193h.5M14.9 193.3h.5M15.3 180.3h.5M15.3 193h.5M15.7 193.3h.4M16 180.3h.5"/>
<path d="M16 193h.5M16.4 193.3h.5M16.8 180.3h.5M16.8 193h.5M17.2 193.3h.5M17.5 180.3h.5M17.5 193h.5M17.9 193.3h.5M18.3 180.3h.5M18.3 193h.5M18.6 193.3h.5M19 180.3h.5"/>
<path d="M19 193h.5M19.4 193.3h.5M19.8 180.3h.4M19.8 193h.4M20.2 193.3h.5M20.5 180.3h.5M20.5 193h.5M20.9 193.3h.5M21.3 180.3h.5M21.3 193h.5M21.6 193.3h.6M22 180.3h.5"/>
<path d="M22 193h.5M22.4 193.3h.5M22.7 180.3h.6M22.7 193h.6M23.2 193.3h.4M23.5 180.3h.5M23.5 193h.5M23.9 193.3h.5M24.3 180.3h.5M24.3 193h.5M24.7 193.3h.5M25 180.3h.5"/>
<path d="M25 193h.5M25.4 193.3h.5M25.8 180.3h.5M25.8 193h.5M26.2 193.3h.4M26.5 180.3h.5M26.5 193h.5M26.9 193.3h.5M27.3 180.3h.5M27.3 193h.5M27.7 193.3h.5M28 180.3h.5"/>
<path d="M28 193h.5M28.4 193.3h.5M28.8 180.3h.3v.6M29.1 192.4v.6h-.3M29.1 181.1v.6M29.1 181.9v.5M29.1 182.6v.5M29.1 183.4v.5M29.1 184.2v.5M29.1 184.9v.5M29.1 185.6v.5M29.1 186.4v.5"/>
<path d="M29.1 187.2v.5M29.1 187.9v.5M29.1 188.6v.5M29.1 189.4v.5M29.1 190.2v.4M29.1 190.9v.5M29.1 191.6v.6M29.6 192.8v.5h-.5M29.6 180.8v.5M29.6 181.5v.5M29.6 182.3v.5M29.6 183v.5"/>
<path d="M29.6 183.8v.5M29.6 184.5v.5M29.6 185.3v.5M29.6 186v.5M29.6 186.8v.5M29.6 187.5v.5M29.6 188.3v.5M29.6 189v.5M29.6 189.8v.5M29.6 190.5v.5M29.6 191.3v.5M29.6 192v.5"/>
</g>
<!-- layer: 0 -->
<path d="M11.7 11.5h273.5v163.1h-273.5z" fill="none" stroke="#000" stroke-width=".21"/>
<text font-size="5.5" x="209.2" y="19.6">All measurements in mm</text>
<g font-size="4.7">
<text x="62.3" y="182.8">CADDISFLY</text>
<text x="44.5" y="194.1">ALPHA TEST CARTRIDGE</text>
</g>
<text font-size="3.7" x="152.7" y="187.2">1:1</text>
<g font-size="3.6">
<text x="123.4" y="181.2">V 3.0.1</text>
<text x="116.4" y="193.3">SAURABH LEVIN</text>
</g>
<g font-size="2.1">
<text x="166.8" y="183.2">1</text>
<text x="185.5" y="182.9">Increased length of test chamber, for more saturated colour</text>
<text x="167" y="187.7">2</text>
<text x="185.6" y="187.4">Fixed issue: overflow volume affecting test results</text>
<text x="185.6" y="191.9">Fixed issue: Capsules breaking/breaking mesh</text>
<text x="166.9" y="192.2">3</text>
</g>
<g font-size="1.2">
<text x="150.5" y="191.1">(unless specified</text>
<text x="150.6" y="192.7">otherwise)</text>
</g>
</svg>
